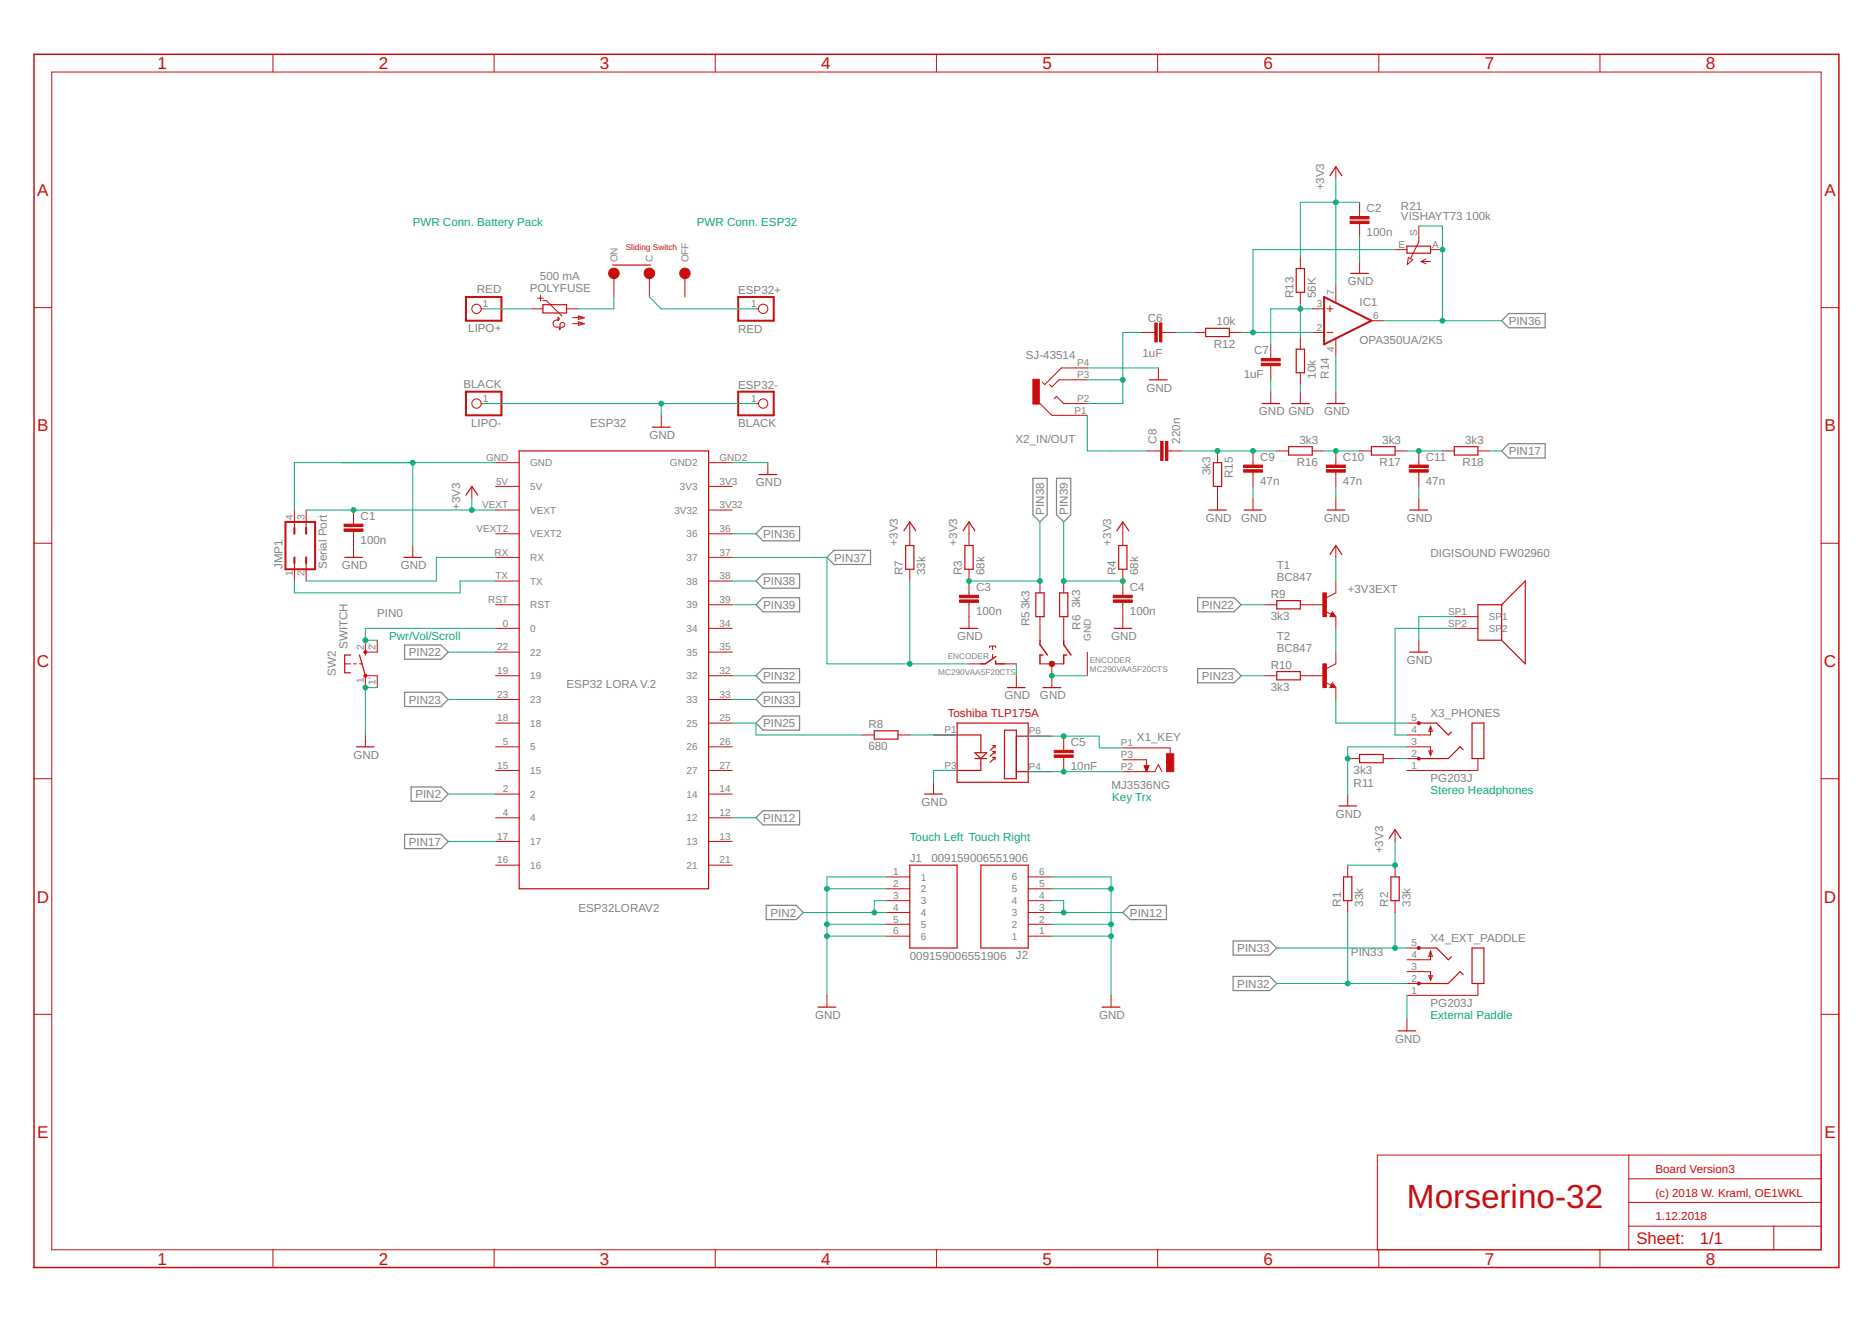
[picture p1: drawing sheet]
<svg xmlns="http://www.w3.org/2000/svg" width="297mm" height="210mm" viewBox="0 0 297 210" stroke-linecap="round" stroke-linejoin="round" font-family="sans-serif">
<g fill="none" stroke="#808080" stroke-width=".19">
<path d="M239.4 49.7h5.8v2.3h-5.8l-1.1-1.1zM163.9 75.9h2.3v5.8l-1.2 1.1-1.1-1.1zM167.6 75.9h2.3v5.8l-1.1 1.1-1.2-1.1zM239.4 70.4h5.8v2.3h-5.8l-1.1-1.2zM120 92.2l1.1-1.1h5.8v2.2h-5.8zM120 95.9l1.1-1.1h5.8v2.3h-5.8zM121.1 83.5h5.8v2.3h-5.8l-1.1-1.1zM131.2 88.4l1.1-1.1h5.8v2.3h-5.8zM190 94.8h5.8l1.2 1.1-1.2 1.2h-5.8zM64.2 102.3h5.8l1.1 1.2-1.1 1.1h-5.8zM64.2 109.8h5.8l1.1 1.2-1.1 1.1h-5.8zM120 107.2l1.1-1.1h5.8v2.2h-5.8z"/>
<path d="M120 114.7l1.1-1.1h5.8v2.2h-5.8zM121.1 109.8h5.8v2.3h-5.8l-1.1-1.1zM190 106.1h5.8l1.2 1.1-1.2 1.1h-5.8zM64.2 132.4h5.8l1.1 1.1-1.1 1.1h-5.8zM65.2 124.9h4.8l1.1 1.1-1.1 1.1h-4.8zM120 129.8l1.1-1.2h5.8v2.3h-5.8zM121.6 143.6h4.7l1.2 1.2-1.2 1.1h-4.7zM178.2 144.8l1.1-1.2h5.8v2.3h-5.8zM195.7 154.9h5.8l1.1 1.1-1.1 1.2h-5.8zM195.7 149.3h5.8l1.1 1.1-1.1 1.1h-5.8z"/>
</g>
<g fill="none" stroke="#c90d0c" stroke-width=".19">
<path d="M211 27.9l1-1.4 .9 1.4M223.2 39.1h3.8v1.1h-3.8zM86.1 48.3h3.8v1.4h-3.8zM97.2 42.1h6M191.3 52.1h3.8v1.3h-3.8zM205.7 42.6h1.3v3.8h-1.3zM205.7 55.4h1.3v3.7h-1.3zM214.3 43.4h2.8M73.9 78.6l1-1.4 .9 1.4M82.4 71.5h30v69.5h-30zM103.5 67.8h2.8M120.4 75.3h2.8"/>
<path d="M182.4 60.3h2.8M192.5 73.4h1.3v3.8h-1.3zM200.2 64h2.9M204.5 70.9h3.7v1.3h-3.7zM204.9 64h2.9M210.6 64h2.8M217.6 70.9h3.8v1.3h-3.8zM230.8 70.9h3.7v1.3h-3.7zM54.7 88.4h2.8M64.1 88.4h2.8M143.4 84.2l1-1.4 .9 1.4M143.7 86.6h1.3v3.7h-1.3z"/>
<path d="M152.3 99.7h2.9M152.8 84.2l1-1.4 .9 1.4M153.1 86.6h1.3v3.7h-1.3zM164.4 94.1h1.3v3.7h-1.3zM168.1 94.1h1.3v3.7h-1.3zM176.8 99.7h2.8M177.2 84.2l1-1.4 .9 1.4M177.5 86.6h1.3v3.7h-1.3zM191.8 80.9h2.8M197.4 80.9h2.8M202.6 95.3h3.7v1.3h-3.7zM210.6 80.9h2.8"/>
<path d="M211 88l1-1.4 .9 1.4M211.4 97.5l.1 .1h-.3l.2-.3 .4 .4h-.6M223.7 80.9h2.8M238.3 95.9h-3.8v5.7h3.8M238.3 95.9v5.7M238.3 95.9l3.7-3.7v13.1l-3.7-3.7M55.6 103.9h-.9v2.8h.9M56.6 118.5h2.8M57 103.9l1 3.3M58 103.5v.4M138.7 116h3.8v1.3h-3.8zM151.9 114.7h11.3v9.4h-11.3z"/>
<path d="M151.9 116.6h3.7v2.8M154.7 119.4h1.9l-1 1zM157.5 118.3h.4M157.5 119.2h.4M157.9 118.3v.4M157.9 119.2v.4M157.9 118.3l-.8 .7M157.9 119.2l-.8 .8M159.4 115.8h1.9v7.7h-1.9zM159.9 109.1h2.8M161.3 116.8h1.9M165.5 109.1h2.8"/>
<path d="M202.6 106.6h3.7v1.3h-3.7zM211.4 108.7l.1 .2h-.3l.2-.4 .4 .5h-.6M215.7 119.7h3.8v1.3h-3.8zM223.7 103.5h2.8M225.1 114.7h2.8l1.9 1.9 .5-.5M232.2 119l-.5-.5-1.9 1.9h-4.7M233.6 114.7h1.9v5.7h-1.9zM144.4 137.3h7.5v13.1h-7.5zM146.7 126h2.8M154.7 120.4h1.9M155.6 137.3h7.6v13.1h-7.6zM155.6 120.4v1.8h-3.7"/>
<path d="M157.5 120.2h.4M157.9 120.2v.3M157.9 120.2l-.8 .7M161.3 122.4h1.9M212.4 127.9h2.9M213.2 139.1h1.3v3.8h-1.3zM220.4 133l1-1.4 .9 1.4M220.7 139.1h1.3v3.8h-1.3zM129.8 159.8h2.8M174.9 159.8h2.8M225.1 150.4h2.8l1.9 1.9 .5-.5M232.2 154.6l-.5-.4-1.9 1.8h-4.7"/>
<path d="M233.6 150.4h1.9v5.6h-1.9zM221.8 163.6h2.8"/>
</g>
<g fill="none" stroke="#c90d0c" stroke-width=".16">
<path d="M8.2 11.4h280.8v186.9h-280.8zM43.3 8.6v2.8M78.4 8.6v2.8M113.5 8.6v2.8M148.6 8.6v2.8M183.7 8.6v2.8M218.8 8.6v2.8M253.9 8.6v2.8M212 26.5v1.8M215.7 32.1v2.3M215.7 35.5v2.2M221.4 39.6h1.8"/>
<path d="M225.1 35.9v2.5l-1.3 2.6M227 39.6h1.9M5.4 48.8h2.8M76.3 49h.5M84.3 49h1.8M85.3 47.3h.9M85.8 46.8v1M86.1 47.7h.6l2.5 2.4M88.5 50.8a.57 .57 0 0 0-.7 .4 .57 .57 0 0 0 .5 .7h.9a.38 .38 0 0 0 .4-.4 .38 .38 0 0 0-.4-.4 .38 .38 0 0 0-.3 .4v.6M89.9 49h1.9M90.8 50.4h1.9M90.8 51.4h1.9"/>
<path d="M91.8 50.1l.9 .3-.9 .3zM91.8 51.1l.9 .3-.9 .2zM97.4 43.4v3.7M103 43.4v3.7M108.7 43.4v3.7M120 49h.4M172.5 58.4h-4.1l-2.6 2.6-.4-.4M181 52.7h2.2M183.8 58.4v1.9M184.4 52.7h2.2M189.4 52.7h1.9M195.1 52.7h1.9"/>
<path d="M201.6 54.6v2.3M201.6 58v2.3M206.3 40.7v1.9M206.3 46.4v1.8M206.3 53.5v1.9M206.3 59.1v1.9M208.2 49h1.9M208.2 52.7h1.9M210.6 49h.9M210.6 52.7h.9M211 48.5v1M212 45.2v2.8"/>
<path d="M212 53.8v2.7M215.7 41.5v1.9M217.6 50.9h1.9M223.5 40.9l.7 .3-.9 .8zM225.5 41.5h1.5M225.5 41.5l.8 .4M226.3 41.1l-.8 .4M289 48.8h2.8M74.9 77.2v1.8M76.3 64h.5M78.6 73.4h3.8M78.6 77.2h3.8"/>
<path d="M104.9 65.9v1.9M112.4 73.4h3.8M112.4 77.2h3.8M120 64h.4M121.8 73.4v1.9M164.5 64h.5l1.9 1.9h5.6M167.3 63.3l.3-.4 1.2 1.1h3.7M172.5 60.3h-4.5l-1.1 1.1-.4-.4M181.9 71.5h2.3M185.3 71.5h2.3M193.2 71.5v1.9M193.2 77.2v3.7"/>
<path d="M198.8 71.5v2.3M198.8 74.9v2.3M198.8 79v1.9M201.6 62.1v1.9M202.6 71.5h1.9M206.3 62.1v1.9M208.2 71.5h1.9M212 62.1v1.9M212 71.5v2.3M212 74.9v2.3M212 79v1.9M215.7 71.5h1.9"/>
<path d="M221.4 71.5h1.8M225.1 71.5v2.3M225.1 74.9v2.3M225.1 79v1.9M228.9 71.5h1.9M234.5 71.5h1.9M5.4 86.2h2.8M46.7 80.9v2.8M46.7 89.4v2.8M48.6 80.9v2.8M48.6 89.4v2.8M56.1 80.9v2.3"/>
<path d="M56.1 84.3v4.1M65.5 86.6v1.8M78.6 99.7h3.8M78.6 95.9h3.8M78.6 80.9h3.8M78.6 84.7h3.8M78.6 88.4h3.8M78.6 92.2h3.8M112.4 99.7h3.8M112.4 95.9h3.8M112.4 80.9h3.8M112.4 84.7h3.8"/>
<path d="M112.4 88.4h3.8M112.4 92.2h3.8M144.4 82.8v3.8M144.4 90.3v1.9M153.8 82.8v3.8M153.8 90.3v4.1M153.8 95.6v4.1M165 92.2v1.9M165 97.8v3.8M168.8 92.2v1.9M168.8 97.8v3.8M178.2 82.8v3.8"/>
<path d="M178.2 90.3v4.1M178.2 95.6v4.1M200.7 95.9h1.9M206.3 95.9h3.8M210.3 97l.9 .5M211.4 97.1l.6 .7h-1zM212 86.6v1.8M212 92.2v1.9l-1.5 .7M212 97.8v1.9M230.8 97.8h3.7M230.8 99.7h3.7M289 86.2h2.8"/>
<path d="M54.7 105.3h.9M56.1 105.3h.5M57 105.3h.5M58 109.1v-1.9h1.9v1.9M58 101.6v1.9h1.9v-1.9M58 116.6v1.9M78.6 118.5h3.8M78.6 114.7h3.8M78.6 107.2h3.8M78.6 103.5h3.8M78.6 111h3.8M112.4 118.5h3.8"/>
<path d="M112.4 114.7h3.8M112.4 107.2h3.8M112.4 103.5h3.8M112.4 111h3.8M136.8 116.6h1.9M142.5 116.6h1.9M148.1 116.6h3.8M153.8 105.3h1.8M157 102.7v-.2h1v.2M157.5 102.5v.6M157.5 103.8v.6M159.4 105.3h1.9"/>
<path d="M161.3 107.2v1.9M163.2 116.8h3.7M165 105.3h3.8M166.9 105.3v3.8M168.8 116.8v2.2M172.5 103.5v3.7M178.2 118.7h7.5v.9M200.7 107.2h1.9M206.3 107.2h3.8M210.3 108.3l.9 .4M211.4 108.3l.6 .8h-1zM212 103.5v1.8l-1.5 .8"/>
<path d="M212 109.1v1.9M223.2 118.5h3.8v1.4M223.2 114.7h1.9M225.1 101.6v1.9M226.7 119.1h.6l-.3 .8zM227 115.2v1.4h-3.8M227 115.2l.3 .8h-.6zM5.4 123.5h2.8M78.6 122.2h3.8M78.6 126h3.8M78.6 129.8h3.8M78.6 133.5h3.8"/>
<path d="M78.6 137.3h3.8M112.4 122.2h3.8M112.4 126h3.8M112.4 129.8h3.8M112.4 133.5h3.8M112.4 137.3h3.8M140.6 139.1h3.8M148.1 122.2h3.8M148.1 124.1v1.9M163.2 139.1h3.7M163.2 122.4h3.7M168.8 120.2v2.2"/>
<path d="M178.2 122.4h5l.6-1.1 .6 1.1M178.2 120.5h3.7v1.9M181.5 121.5h.8l-.4 .9zM181.6 121.5h.7M181.6 121.6h.6M181.6 121.7h.6M181.7 121.8h.5M181.7 121.9h.4M181.8 122h.3M181.8 122.1h.3M181.8 122.2h.2M181.9 122.3h.1"/>
<path d="M213.8 120.4h1.9M213.8 126v1.9M213.8 137.3v1.8M219.5 120.4h1.9M221.4 131.6v1.9M221.4 137.3v1.8M223.2 120.4h1.9M234.5 120.4v1.8h-11.3M289 123.5h2.8M131.2 157.9v1.9M140.6 141h3.8M140.6 142.9h3.8"/>
<path d="M140.6 144.8h3.8M140.6 146.6h3.8M140.6 148.5h3.8M163.2 141h3.7M163.2 142.9h3.7M163.2 144.8h3.7M163.2 146.6h3.7M163.2 148.5h3.7M176.3 157.9v1.9M213.8 142.9v1.9M221.4 142.9v1.9M223.2 154.2h3.8v1.4"/>
<path d="M223.2 150.4h1.9M223.2 156h1.9M226.7 154.8h.6l-.3 .8zM227 150.9v1.4h-3.8M227 150.9l.3 .8h-.6zM234.5 156v1.9h-11.3M5.4 160.9h2.8M223.2 161.7v1.9M289 160.9h2.8M43.3 198.3v2.8M78.4 198.3v2.8M113.5 198.3v2.8"/>
<path d="M148.6 198.3v2.8M183.7 198.3v2.8M218.8 198.3v2.8M253.9 198.3v2.8M258.4 194.5h30.6M258.4 183.3v15M258.4 190.8h30.6M258.4 187h30.6M281.5 194.5v3.8M289 183.3h-70.5v15"/>
<circle cx="75.6" cy="49" r=".74"/>
<circle cx="121.1" cy="49" r=".74"/>
<circle cx="75.6" cy="64" r=".74"/>
<circle cx="121.1" cy="64" r=".74"/>
</g>
<g fill="#c90d0c" stroke="#c90d0c" stroke-width=".16">
<path d="M224.9 120.2h.4v.3l-.2 .1-.2-.1z" fill-rule="evenodd"/>
<path d="M224.9 114.6h.4v.3l-.2 .1-.2-.1z" fill-rule="evenodd"/>
<path d="M224.9 155.9l.2-.1 .2 .1v.3h-.4z" fill-rule="evenodd"/>
<path d="M224.9 150.2h.2h.2v.4h-.4z" fill-rule="evenodd"/>
<path d="M88.5 50.4h.1a.25 .25 0 0 1 .1 .2 .25 .25 0 0 1-.2 .2l.1-.2z" fill-rule="evenodd"/>
<path d="M88.8 52.1h.1v.1h-.2z" fill-rule="evenodd"/>
<circle cx="58" cy="107.2" r=".24"/>
<circle cx="58" cy="103.5" r=".25"/>
<circle cx="97.4" cy="43.4" r=".85"/>
<circle cx="103" cy="43.4" r=".85"/>
<circle cx="108.7" cy="43.4" r=".84"/>
<circle cx="166.9" cy="105.3" r=".42"/>
</g>
<g fill="#c90d0c" stroke="#c90d0c" stroke-width=".16">
<path d="M209.9 94.1h.6v3.7h-.6z"/>
<path d="M209.9 105.3h.6v3.8h-.6z"/>
<path d="M152.3 95.2h3v.4h-3z"/>
<path d="M152.3 94.4h3v.4h-3z"/>
<path d="M176.7 95.2h3v.4h-3z"/>
<path d="M176.7 94.4h3v.4h-3z"/>
<path d="M167.3 119.8h3v.4h-3z"/>
<path d="M167.3 119h3v.4h-3z"/>
<path d="M214.2 35.1h3v.4h-3z"/>
<path d="M214.2 34.4h3v.3h-3z"/>
<path d="M200.1 57.6h3v.4h-3z"/>
<path d="M200.1 56.9h3v.4h-3z"/>
<path d="M184 51.2h.4v3.1h-.4z"/>
<path d="M183.2 51.2h.4v3.1h-.4z"/>
<path d="M210.5 74.5h3v.4h-3z"/>
<path d="M210.5 73.8h3v.4h-3z"/>
<path d="M223.6 74.5h3v.4h-3z"/>
<path d="M223.6 73.8h3v.4h-3z"/>
<path d="M197.3 74.5h3v.4h-3z"/>
<path d="M197.3 73.8h3v.4h-3z"/>
<path d="M184.9 70h.4v3h-.4z"/>
<path d="M184.2 70h.4v3h-.4z"/>
<path d="M163.9 60.2h1v3.9h-1z"/>
<path d="M185.1 119.6h1.1v2.8h-1.1z"/>
<path d="M54.6 83.9h3v.4h-3z"/>
<path d="M54.6 83.2h3v.3h-3z"/>
</g>
<path d="M73.9 47.1h5.7v3.8h-5.7zM117.1 47.1h5.7v3.8h-5.7zM210.1 47.1l7.5 3.8-7.5 3.7zM73.9 62.1h5.7v3.8h-5.7zM117.1 62.1h5.7v3.8h-5.7zM45.3 82.8h4.7v7.5h-4.7zM46.7 83.7v1M46.7 88.4v1M48.6 83.7v1M48.6 88.4v1" fill="none" stroke="#c90d0c" stroke-width=".32"/>
<path d="M5.4 8.6h286.4v192.5h-286.4zM158 104.2l-1.7 1.1h-.7M158 104.9v.4h1.4M165 101.6v.7l1.2 1.6M165.5 103.9h-.5v1.4M168.8 101.6v.7l1.1 1.6M169.2 103.9h-.4v1.4" fill="none" stroke="#c90d0c" stroke-width=".23"/>
<g fill="none" stroke="#0dab76" stroke-width=".16">
<path d="M212 28.3v16.9M215.7 37.7v3.8M215.7 32.1h-9.4v8.6M221.4 39.6h-22.6v13.1M225.1 35.9h3.8v15M76.8 49h7.5M97.4 47.1v1.9h-5.6M103 47.1l1.9 1.9h15.1M172.5 58.4h11.3M181 52.7h-2.8v11.3h-5.7M186.6 52.7h2.8M197 52.7h11.2"/>
<path d="M206.3 48.2v5.3M208.2 49h-6.6v5.6M212 56.5v5.6M219.5 50.9h18.8M65.5 73.4v13.2M74.9 79v1.9M76.8 64h43.2M78.6 73.4h-31.9v7.5M104.9 64v1.9M116.2 73.4h5.6M172.5 65.9v5.6h9.4M172.5 60.3h5.7"/>
<path d="M187.6 71.5h15M198.8 77.2v1.8M201.6 60.3v1.8M206.3 61v1.1M210.1 71.5h5.6M212 77.2v1.8M223.2 71.5h5.7M225.1 77.2v1.8M236.4 71.5h1.9M46.7 92.2v1.9h26.3v-1.9h5.6M48.6 80.9h30M78.6 99.7h-20.6v1.9h1.9"/>
<path d="M78.6 88.4h-9.4v3.8h-20.6M116.2 88.4h15v16.9h22.6M116.2 95.9h3.8M116.2 92.2h3.8M116.2 84.7h3.8M144.4 92.2v13.1M165 82.8v9.4h-11.2M168.8 82.8v9.4h9.4M197 95.9h3.7M212 88.4v3.8M212 99.7v3.8M230.8 97.8h-5.7v3.8"/>
<path d="M230.8 99.7h-9.4v16.9h1.8M59.9 109.1h-1.9v7.5M71.1 103.5h7.5M71.1 111h7.5M116.2 107.2h3.8M116.2 114.7h3.8v1.9h16.8M116.2 111h3.8M144.4 116.6h7.5M161.3 105.3v1.9M163.2 116.8h11.2v1.9h3.8M166.9 107.2h5.6M197 107.2h3.7"/>
<path d="M212 111v3.7h11.2M223.2 118.5h-9.4v7.5M71.1 126h7.5M71.1 133.5h7.5M116.2 129.8h3.8M140.6 139.1h-9.4v18.8M151.9 122.2h-3.8v1.9M163.2 122.4h15M166.9 139.1h9.4v18.8M221.4 133.5v3.8h-7.6M221.4 120.4h1.8M127.5 144.8h13.1"/>
<path d="M131.2 141h9.4M131.2 146.6h9.4M131.2 148.5h9.4M140.6 142.9h-1.9v1.9M166.9 141h9.4M166.9 146.6h9.4M166.9 148.5h9.4M166.9 144.8h11.3M166.9 142.9h1.9v1.9M202.6 156h20.6M202.6 150.4h20.6M213.8 144.8v11.2"/>
<path d="M221.4 144.8v5.6M223.2 157.9v3.8"/>
</g>
<g fill="#0dab76" stroke="#0dab76" stroke-width=".16">
<circle cx="213.8" cy="120.4" r=".38"/>
<circle cx="131.2" cy="141" r=".38"/>
<circle cx="131.2" cy="146.6" r=".38"/>
<circle cx="131.2" cy="148.5" r=".38"/>
<circle cx="176.3" cy="141" r=".38"/>
<circle cx="176.3" cy="148.5" r=".38"/>
<circle cx="176.3" cy="146.6" r=".38"/>
<circle cx="58" cy="109.1" r=".38"/>
<circle cx="65.5" cy="73.4" r=".38"/>
<circle cx="104.9" cy="64" r=".38"/>
<circle cx="166.9" cy="107.2" r=".38"/>
<circle cx="221.4" cy="137.3" r=".38"/>
<circle cx="74.9" cy="80.9" r=".38"/>
<circle cx="56.1" cy="80.9" r=".38"/>
<circle cx="212" cy="32.1" r=".38"/>
<circle cx="168.8" cy="144.8" r=".38"/>
<circle cx="138.7" cy="144.8" r=".38"/>
<circle cx="58" cy="101.6" r=".38"/>
<circle cx="144.4" cy="105.3" r=".38"/>
<circle cx="168.8" cy="122.4" r=".38"/>
<circle cx="168.8" cy="116.8" r=".38"/>
<circle cx="168.8" cy="92.2" r=".38"/>
<circle cx="178.2" cy="92.2" r=".38"/>
<circle cx="198.8" cy="52.7" r=".38"/>
<circle cx="228.9" cy="39.6" r=".38"/>
<circle cx="228.9" cy="50.9" r=".38"/>
<circle cx="206.3" cy="49" r=".38"/>
<circle cx="212" cy="71.5" r=".38"/>
<circle cx="225.1" cy="71.5" r=".38"/>
<circle cx="178.2" cy="60.3" r=".38"/>
<circle cx="193.2" cy="71.5" r=".38"/>
<circle cx="198.8" cy="71.5" r=".38"/>
<circle cx="213.8" cy="156" r=".38"/>
<circle cx="221.4" cy="150.4" r=".38"/>
<circle cx="165" cy="92.2" r=".38"/>
<circle cx="153.8" cy="92.2" r=".38"/>
</g>
<text font-size="5.3" fill="#c90d0c" x="223.2" y="191.7">Morserino-32</text>
<g font-size="2.7" fill="#c90d0c">
<text x="25" y="11">1</text>
<text x="60.1" y="11">2</text>
<text x="95.2" y="11">3</text>
<text x="130.3" y="11">4</text>
<text x="165.4" y="11">5</text>
<text x="200.5" y="11">6</text>
<text x="235.6" y="11">7</text>
<text x="270.7" y="11">8</text>
<text x="5.9" y="31.1">A</text>
<text x="289.5" y="31.1">A</text>
<text x="5.9" y="68.4">B</text>
<text x="289.5" y="68.4">B</text>
<text x="5.8" y="105.8">C</text>
<text x="289.4" y="105.8">C</text>
<text x="5.8" y="143.2">D</text>
<text x="289.4" y="143.2">D</text>
<text x="5.9" y="180.6">E</text>
<text x="289.5" y="180.6">E</text>
<text x="25" y="200.7">1</text>
<text x="60.1" y="200.7">2</text>
<text x="95.2" y="200.7">3</text>
<text x="130.3" y="200.7">4</text>
<text x="165.4" y="200.7">5</text>
<text x="200.5" y="200.7">6</text>
<text x="235.6" y="200.7">7</text>
<text x="270.7" y="200.7">8</text>
</g>
<g font-size="2.6" fill="#c90d0c">
<text x="259.7" y="197.4">Sheet:</text>
<text x="269.7" y="197.4">1/1</text>
</g>
<g font-size="1.8" fill="#0dab76">
<text x="65.5" y="35.9">PWR Conn. Battery Pack</text>
<text x="110.6" y="35.9">PWR Conn. ESP32</text>
<text x="61.7" y="101.6">Pwr/Vol/Scroll</text>
<text x="227" y="126">Stereo Headphones</text>
<text x="176.5" y="127.1">Key Trx</text>
<text x="144.4" y="133.5">Touch Left Touch Right</text>
<text x="227" y="161.7">External Paddle</text>
</g>
<g font-size="1.8" fill="#808080">
<text x="210.1" y="30.2" transform="rotate(-90 210.1 30.2)">+3V3</text>
<text x="216.9" y="33.7">C2</text>
<text x="222.3" y="34.9">VISHAYT73</text>
<text x="222.3" y="33.3">R21</text>
<text x="232.6" y="34.9">100k</text>
<text x="216.9" y="37.4">100n</text>
<text x="75.7" y="46.6">RED</text>
<text x="84.1" y="46.4">POLYFUSE</text>
<text x="85.7" y="44.5">500 mA</text>
<text x="117.1" y="46.7">ESP32+</text>
<text x="205.2" y="47.3" transform="rotate(-90 205.2 47.3)">R13</text>
<text x="208.8" y="47.3" transform="rotate(-90 208.8 47.3)">56K</text>
<text x="213.9" y="45.2">GND</text>
<text x="74.3" y="52.7">LIPO+</text>
<text x="117.1" y="52.8">RED</text>
<text x="182.1" y="51.1">C6</text>
<text x="193" y="51.6">10k</text>
<text x="215.7" y="48.5">IC1</text>
<text x="239.4" y="51.5">PIN36</text>
<text x="162.8" y="56.9">SJ-43514</text>
<text x="181.3" y="56.7">1uF</text>
<text x="192.6" y="55.2">R12</text>
<text x="197.3" y="60">1uF</text>
<text x="199" y="56.2">C7</text>
<text x="215.7" y="54.6">OPA350UA/2K5</text>
<text x="73.5" y="61.6">BLACK</text>
<text x="117.1" y="61.7">ESP32-</text>
<text x="181.9" y="62.1">GND</text>
<text x="199.8" y="65.9">GND GND</text>
<text x="208.8" y="60.1" transform="rotate(-90 208.8 60.1)">10k</text>
<text x="210.1" y="65.9">GND</text>
<text x="210.9" y="60.1" transform="rotate(-90 210.9 60.1)">R14</text>
<text x="74.8" y="67.7">LIPO-</text>
<text x="93.7" y="67.8">ESP32</text>
<text x="103" y="69.7">GND</text>
<text x="117.1" y="67.8">BLACK</text>
<text x="161.1" y="70.2">X2_IN/OUT</text>
<text x="183.5" y="70.4" transform="rotate(-90 183.5 70.4)">C8</text>
<text x="187.3" y="70.4" transform="rotate(-90 187.3 70.4)">220n</text>
<text x="206.2" y="70.4">3k3</text>
<text x="219.3" y="70.4">3k3</text>
<text x="232.5" y="70.4">3k3</text>
<text x="119.9" y="77.2">GND</text>
<text x="192.1" y="75.4" transform="rotate(-90 192.1 75.4)">3k3</text>
<text x="195.6" y="75.9" transform="rotate(-90 195.6 75.9)">R15</text>
<text x="200" y="76.9">47n</text>
<text x="200" y="73.1">C9</text>
<text x="205.8" y="74">R16</text>
<text x="213.1" y="76.9">47n</text>
<text x="213.1" y="73.1">C10</text>
<text x="218.9" y="74">R17</text>
<text x="226.2" y="76.9">47n</text>
<text x="226.2" y="73.1">C11</text>
<text x="232.1" y="74">R18</text>
<text x="239.4" y="72.2">PIN17</text>
<text x="57.2" y="82.5">C1</text>
<text x="73" y="80.9" transform="rotate(-90 73 80.9)">+3V3</text>
<text x="165.7" y="81.7" transform="rotate(-90 165.7 81.7)">PIN38</text>
<text x="169.4" y="81.7" transform="rotate(-90 169.4 81.7)">PIN39</text>
<text x="191.3" y="82.8">GND</text>
<text x="196.9" y="82.8">GND</text>
<text x="210.1" y="82.8">GND</text>
<text x="223.2" y="82.8">GND</text>
<text x="57.2" y="86.3">100n</text>
<text x="121.1" y="85.3">PIN36</text>
<text x="132.3" y="89.1">PIN37</text>
<text x="142.5" y="86.6" transform="rotate(-90 142.5 86.6)">+3V3</text>
<text x="151.9" y="86.6" transform="rotate(-90 151.9 86.6)">+3V3</text>
<text x="176.3" y="86.6" transform="rotate(-90 176.3 86.6)">+3V3</text>
<text x="227" y="88.4">DIGISOUND FW02960</text>
<text x="44.8" y="90.3" transform="rotate(-90 44.8 90.3)">JMP1</text>
<text x="51.9" y="90.3" transform="rotate(-90 51.9 90.3)">Serial Port</text>
<text x="54.2" y="90.3">GND</text>
<text x="63.6" y="90.3">GND</text>
<text x="121.1" y="92.8">PIN38</text>
<text x="143.3" y="91.3" transform="rotate(-90 143.3 91.3)">R7</text>
<text x="146.8" y="91.3" transform="rotate(-90 146.8 91.3)">33k</text>
<text x="152.6" y="91.3" transform="rotate(-90 152.6 91.3)">R3</text>
<text x="154.9" y="93.8">C3</text>
<text x="156.2" y="91.3" transform="rotate(-90 156.2 91.3)">68k</text>
<text x="177.1" y="91.3" transform="rotate(-90 177.1 91.3)">R4</text>
<text x="179.3" y="93.8">C4</text>
<text x="180.6" y="91.3" transform="rotate(-90 180.6 91.3)">68k</text>
<text x="201.6" y="94.8">R9</text>
<text x="202.6" y="92.2">BC847</text>
<text x="202.6" y="90.3">T1</text>
<text x="213.9" y="94.1">+3V3EXT</text>
<text x="59.9" y="97.8">PIN0</text>
<text x="121.1" y="96.6">PIN39</text>
<text x="151.9" y="101.6">GND</text>
<text x="154.9" y="97.5">100n</text>
<text x="163.3" y="99.3" transform="rotate(-90 163.3 99.3)">R53k3</text>
<text x="171.4" y="96.5" transform="rotate(-90 171.4 96.5)">3k3</text>
<text x="171.4" y="99.9" transform="rotate(-90 171.4 99.9)">R6</text>
<text x="176.3" y="101.6">GND</text>
<text x="179.3" y="97.5">100n</text>
<text x="190.7" y="96.6">PIN22</text>
<text x="201.6" y="98.4">3k3</text>
<text x="202.6" y="101.6">T2</text>
<text x="53.3" y="107.2" transform="rotate(-90 53.3 107.2)">SW2</text>
<text x="55.2" y="103" transform="rotate(-90 55.2 103)">SWITCH</text>
<text x="64.9" y="104.1">PIN22</text>
<text x="121.1" y="107.9">PIN32</text>
<text x="190.7" y="107.9">PIN23</text>
<text x="201.6" y="106.1">R10</text>
<text x="202.6" y="103.5">BC847</text>
<text x="223.2" y="105.3">GND</text>
<text x="64.9" y="111.6">PIN23</text>
<text x="89.9" y="109.1">ESP32 LORA V.2</text>
<text x="121.1" y="111.6">PIN33</text>
<text x="159.4" y="111">GND</text>
<text x="165" y="111">GND</text>
<text x="201.6" y="109.7">3k3</text>
<text x="227" y="113.8">X3_PHONES</text>
<text x="121.1" y="115.4">PIN25</text>
<text x="137.8" y="119">680</text>
<text x="137.8" y="115.5">R8</text>
<text x="169.9" y="118.4">C5</text>
<text x="180.4" y="117.5">X1_KEY</text>
<text x="56.1" y="120.4">GND</text>
<text x="169.9" y="122.1">10nF</text>
<text x="176.4" y="125.2">MJ3536NG</text>
<text x="214.8" y="122.8">3k3</text>
<text x="214.8" y="124.9">R11</text>
<text x="227" y="124.1">PG203J</text>
<text x="65.9" y="126.6">PIN2</text>
<text x="121.1" y="130.4">PIN12</text>
<text x="146.2" y="127.9">GND</text>
<text x="212" y="129.7">GND</text>
<text x="64.9" y="134.2">PIN17</text>
<text x="144.4" y="136.8">J1</text>
<text x="147.8" y="136.7">009159006551906</text>
<text x="219.5" y="135.4" transform="rotate(-90 219.5 135.4)">+3V3</text>
<text x="212.7" y="143.8" transform="rotate(-90 212.7 143.8)">R1</text>
<text x="216.3" y="143.8" transform="rotate(-90 216.3 143.8)">33k</text>
<text x="220.3" y="143.8" transform="rotate(-90 220.3 143.8)">R2</text>
<text x="223.8" y="143.8" transform="rotate(-90 223.8 143.8)">33k</text>
<text x="91.8" y="144.8">ESP32LORAV2</text>
<text x="122.2" y="145.4">PIN2</text>
<text x="179.3" y="145.4">PIN12</text>
<text x="227" y="149.5">X4_EXT_PADDLE</text>
<text x="144.4" y="152.3">009159006551906</text>
<text x="161.2" y="152.2">J2</text>
<text x="196.3" y="151.1">PIN33</text>
<text x="214.4" y="151.7">PIN33</text>
<text x="129.3" y="161.7">GND</text>
<text x="174.4" y="161.7">GND</text>
<text x="196.3" y="156.7">PIN32</text>
<text x="227" y="159.8">PG203J</text>
<text x="221.4" y="165.4">GND</text>
</g>
<g font-size="1.8" fill="#c90d0c">
<text x="150.4" y="113.8">Toshiba TLP175A</text>
<text x="262.7" y="189.8">(c) 2018 W. Kraml, OE1WKL</text>
<text x="262.7" y="186.1">Board Version3</text>
<text x="262.7" y="193.6">1.12.2018</text>
</g>
<g font-size="1.6" fill="#808080">
<text x="98" y="41.6" transform="rotate(-90 98 41.6)">ON</text>
<text x="103.6" y="41.6" transform="rotate(-90 103.6 41.6)">C</text>
<text x="109.2" y="41.6" transform="rotate(-90 109.2 41.6)">OFF</text>
<text x="221.9" y="39.3">E</text>
<text x="224.9" y="37.5" transform="rotate(-90 224.9 37.5)">S</text>
<text x="227.3" y="39.3">A</text>
<text x="211.7" y="46.9" transform="rotate(-90 211.7 46.9)">7</text>
<text x="76.6" y="48.7">1</text>
<text x="119.2" y="48.7">1</text>
<text x="208.9" y="52.5">2</text>
<text x="208.9" y="48.7">3</text>
<text x="217.9" y="50.6">6</text>
<text x="170.9" y="58.1">P4</text>
<text x="211.7" y="55.8" transform="rotate(-90 211.7 55.8)">4</text>
<text x="76.6" y="63.8">1</text>
<text x="119.2" y="63.8">1</text>
<text x="170.5" y="65.6">P1</text>
<text x="170.9" y="63.8">P2</text>
<text x="170.9" y="60">P3</text>
<text x="77.1" y="73.1">GND</text>
<text x="78.7" y="76.9">5V</text>
<text x="84.1" y="74">GND</text>
<text x="84.1" y="77.7">5V</text>
<text x="106.3" y="74">GND2</text>
<text x="107.9" y="77.7">3V3</text>
<text x="114.2" y="76.9">3V3</text>
<text x="114.2" y="73.1">GND2</text>
<text x="46.4" y="82.5" transform="rotate(-90 46.4 82.5)">4</text>
<text x="48.3" y="82.5" transform="rotate(-90 48.3 82.5)">3</text>
<text x="76.5" y="80.7">VEXT</text>
<text x="84.1" y="81.5">VEXT</text>
<text x="107" y="81.5">3V32</text>
<text x="114.2" y="80.7">3V32</text>
<text x="75.6" y="84.4">VEXT2</text>
<text x="78.5" y="88.2">RX</text>
<text x="84.1" y="85.2">VEXT2</text>
<text x="84.1" y="89">RX</text>
<text x="109" y="89">37</text>
<text x="109" y="85.2">36</text>
<text x="114.2" y="88.2">37</text>
<text x="114.2" y="84.4">36</text>
<text x="46.4" y="91.5" transform="rotate(-90 46.4 91.5)">1</text>
<text x="48.3" y="91.5" transform="rotate(-90 48.3 91.5)">2</text>
<text x="77.5" y="95.7">RST</text>
<text x="78.6" y="91.9">TX</text>
<text x="84.1" y="92.8">TX</text>
<text x="109" y="92.7">38</text>
<text x="114.2" y="95.7">39</text>
<text x="114.2" y="91.9">38</text>
<text x="79.8" y="99.4">0</text>
<text x="84.1" y="96.5">RST</text>
<text x="84.1" y="100.3">0</text>
<text x="109" y="100.3">34</text>
<text x="109" y="96.5">39</text>
<text x="114.2" y="99.4">34</text>
<text x="173.1" y="101.7" transform="rotate(-90 173.1 101.7)">GND</text>
<text x="229.8" y="97.6">SP1</text>
<text x="229.8" y="99.4">SP2</text>
<text x="236.2" y="98.4">SP</text>
<text x="236.2" y="100.3">SP</text>
<text x="238.4" y="98.4">1</text>
<text x="238.4" y="100.3">2</text>
<text x="57.7" y="103.2" transform="rotate(-90 57.7 103.2)">2</text>
<text x="59.6" y="103.2" transform="rotate(-90 59.6 103.2)">2'</text>
<text x="78.9" y="103.2">22</text>
<text x="78.9" y="107">19</text>
<text x="84.1" y="104">22</text>
<text x="84.1" y="107.8">19</text>
<text x="109" y="107.8">32</text>
<text x="109" y="104">35</text>
<text x="114.2" y="107">32</text>
<text x="114.2" y="103.2">35</text>
<text x="57.7" y="108.4" transform="rotate(-90 57.7 108.4)">1</text>
<text x="59.6" y="108.7" transform="rotate(-90 59.6 108.7)">1'</text>
<text x="78.9" y="110.7">23</text>
<text x="84.1" y="111.5">23</text>
<text x="109" y="111.5">33</text>
<text x="114.2" y="110.7">33</text>
<text x="78.9" y="114.5">18</text>
<text x="79.8" y="118.2">5</text>
<text x="84.1" y="115.3">18</text>
<text x="84.1" y="119">5</text>
<text x="109" y="119">26</text>
<text x="109" y="115.3">25</text>
<text x="114.2" y="118.2">26</text>
<text x="114.2" y="114.5">25</text>
<text x="149.8" y="116.3">P1</text>
<text x="163.2" y="116.5">P6</text>
<text x="177.8" y="118.4">P1</text>
<text x="224" y="114.5">5</text>
<text x="224" y="116.3">4</text>
<text x="224" y="118.2">3</text>
<text x="78.9" y="122">15</text>
<text x="79.8" y="125.7">2</text>
<text x="84.1" y="122.8">15</text>
<text x="109" y="122.8">27</text>
<text x="114.2" y="125.7">14</text>
<text x="114.2" y="122">27</text>
<text x="149.8" y="122">P3</text>
<text x="163.2" y="122.2">P4</text>
<text x="177.8" y="120.3">P3</text>
<text x="177.8" y="122.2">P2</text>
<text x="224" y="120.1">2</text>
<text x="224" y="122">1</text>
<text x="79.8" y="129.5">4</text>
<text x="84.1" y="126.6">2</text>
<text x="84.1" y="130.3">4</text>
<text x="109" y="130.3">12</text>
<text x="109" y="126.6">14</text>
<text x="114.2" y="129.5">12</text>
<text x="78.9" y="133.2">17</text>
<text x="78.9" y="137">16</text>
<text x="84.1" y="134.1">17</text>
<text x="84.1" y="137.8">16</text>
<text x="109" y="137.8">21</text>
<text x="109" y="134.1">13</text>
<text x="114.2" y="137">21</text>
<text x="114.2" y="133.2">13</text>
<text x="141.7" y="138.9">1</text>
<text x="141.7" y="140.8">2</text>
<text x="141.7" y="142.6">3</text>
<text x="146.1" y="139.7">1</text>
<text x="146.1" y="141.6">2</text>
<text x="146.1" y="143.5">3</text>
<text x="160.5" y="143.5">4</text>
<text x="160.5" y="141.6">5</text>
<text x="160.5" y="139.7">6</text>
<text x="164.9" y="142.6">4</text>
<text x="164.9" y="140.8">5</text>
<text x="164.9" y="138.9">6</text>
<text x="141.7" y="144.5">4</text>
<text x="141.7" y="146.4">5</text>
<text x="141.7" y="148.3">6</text>
<text x="146.1" y="145.3">4</text>
<text x="146.1" y="147.2">5</text>
<text x="146.1" y="149.1">6</text>
<text x="160.5" y="149.1">1</text>
<text x="160.5" y="147.2">2</text>
<text x="160.5" y="145.3">3</text>
<text x="164.9" y="148.3">1</text>
<text x="164.9" y="146.4">2</text>
<text x="164.9" y="144.5">3</text>
<text x="224" y="150.1">5</text>
<text x="224" y="152">4</text>
<text x="224" y="153.9">3</text>
<text x="224" y="155.8">2</text>
<text x="224" y="157.7">1</text>
</g>
<text font-size="1.3" fill="#c90d0c" x="99.3" y="39.6">Sliding Switch</text>
<g font-size="1.3" fill="#808080">
<text x="148.9" y="107">MC290VAA5F20CTS</text>
<text x="150.4" y="104.6">ENCODER</text>
<text x="172.9" y="105.1">ENCODER</text>
<text x="172.9" y="106.6">MC290VAA5F20CTS</text>
</g>
</svg>
